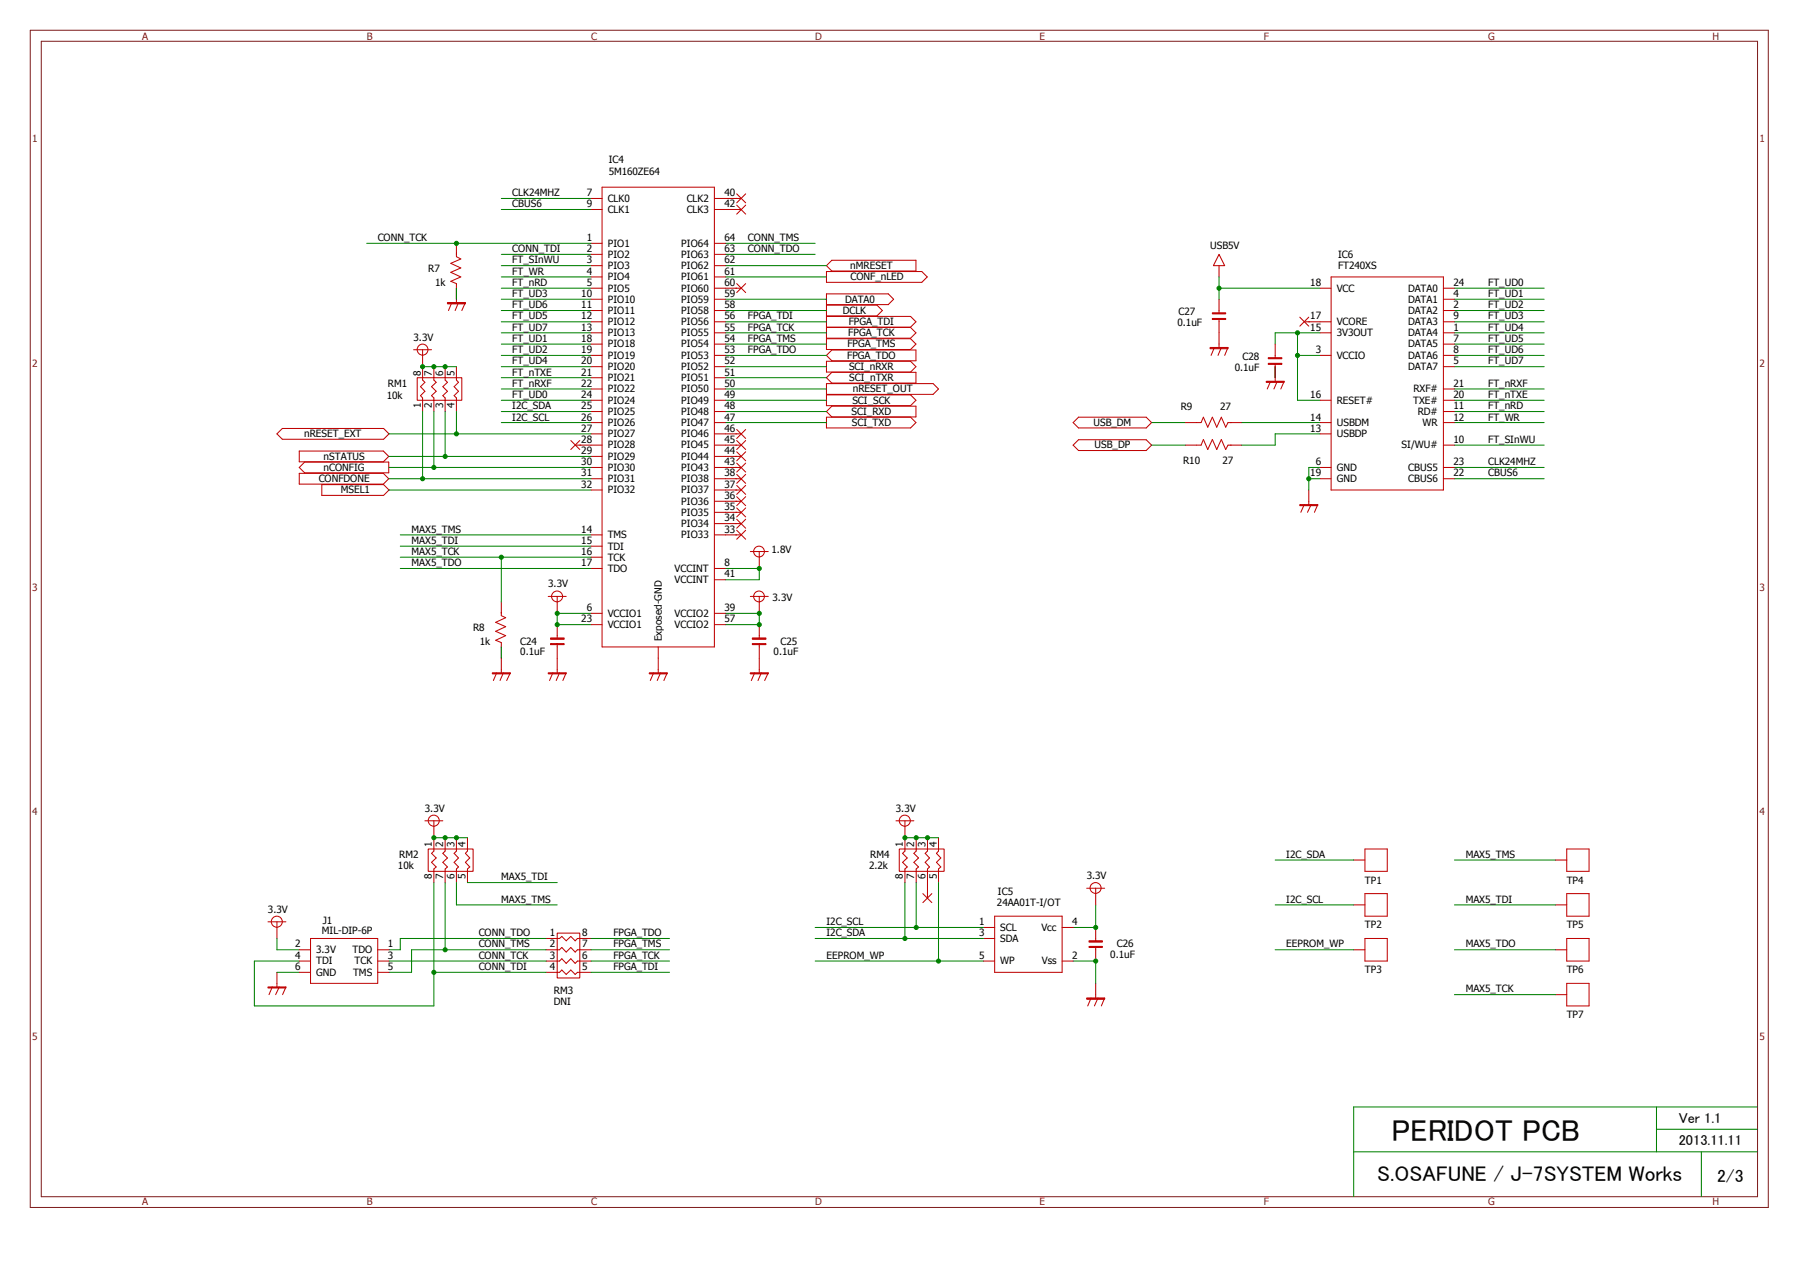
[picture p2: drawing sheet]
<svg xmlns="http://www.w3.org/2000/svg" width="297mm" height="210mm" viewBox="0 0 297 210" stroke-linecap="round" stroke-linejoin="round" font-family="sans-serif">
<path d="M5 5h286.9v194.3h-286.9zM6.8 6.8h283.4v190.8h-283.4z" fill="none" stroke="#802020" stroke-width=".17"/>
<g fill="none" stroke="#008000" stroke-width=".17">
<path d="M82.8 32.8h14.8M82.8 34.6h14.8M60.5 40.2h37.1M75.4 47.6v1.8M82.8 42h14.8M82.8 43.9h14.8M82.8 45.7h14.8M82.8 47.6h14.8M82.8 49.4h14.8M82.8 51.3h14.8M82.8 53.1h14.8M82.8 54.9h14.8"/>
<path d="M82.8 56.8h14.8M82.8 58.7h14.8M119.8 42h14.8M119.8 43.9h16.6M119.8 45.7h16.6M119.8 49.4h16.6M119.8 51.3h16.6M119.8 53.1h16.6M119.8 54.9h16.6M119.8 56.8h16.6M119.8 58.7h16.6M119.8 40.2h14.8"/>
<path d="M201.3 47.6h16.6M201.3 45.7v3.7M214.2 58.7h3.7M214.2 54.9v11.2h3.7M217.9 54.9h-7.4v1.9M240.1 47.6h14.8M240.1 49.4h14.8M240.1 51.3h14.8M240.1 53.1h14.8M240.1 54.9h14.8M240.1 56.8h14.8M240.1 58.7h14.8"/>
<path d="M64.2 71.6h33.4M64.2 77.2h33.4M64.2 79h33.4M64.2 75.4h33.4M69.8 60.5h5.6M69.8 67.9v11.1M71.6 67.9v9.3M73.5 67.9v7.5M75.4 67.9v3.7M82.8 60.5h14.8M82.8 62.4h14.8M82.8 64.2h14.8"/>
<path d="M82.8 66.1h14.8M82.8 67.9h14.8M82.8 69.8h14.8M119.8 60.5h16.6M119.8 62.4h16.6M119.8 64.2h16.6M119.8 66.1h16.6M119.8 67.9h16.6M119.8 69.8h16.6M190.2 69.8h5.5M190.2 73.5h5.5M204.9 69.8h13"/>
<path d="M210.5 60.5v1.9M216.1 79h1.8M217.9 71.6h-7.4v1.9h-5.6M217.9 77.2h-1.8v3.7M240.1 60.5h14.8M240.1 64.2h14.8M240.1 66.1h14.8M240.1 67.9h14.8M240.1 69.8h14.8M240.1 77.2h14.8M240.1 79h14.8M240.1 73.5h14.8"/>
<path d="M64.2 80.9h33.4M66.1 93.9h31.5M66.1 88.3h31.5M66.1 90.2h31.5M66.1 92h31.5M82.8 92v7.4M119.8 93.9h5.5v1.8h-5.5M82.8 106.8v1.9M97.6 101.3h-5.6v1.8h5.6M119.8 101.3h5.5v1.8h-5.5M71.6 138.3h5.6M149.4 138.3h5.5"/>
<path d="M45.7 154.9v1.9h3.7M64.2 158.7h26M71.6 145.7v20.4h-29.6v-7.4h7.4M73.5 145.7v11.1M75.4 145.7v3.7h16.6M77.2 145.7h14.8M90.2 156.8h-22.3v3.7h-3.7M90.2 154.9h-24.1v1.9h-1.9M97.6 158.7h12.9M97.6 154.9h12.9M97.6 156.8h12.9M134.6 158.7h27.7"/>
<path d="M134.6 154.9h27.7M134.6 153.1h27.7M149.4 145.7v9.2M151.3 145.7v7.4M154.9 145.7v13M177.2 158.7h3.7v3.6M180.9 149.4v3.7h-3.7M210.5 156.8h13M210.5 149.4h13M210.5 142h13M240.1 156.8h16.7M240.1 149.4h16.7"/>
<path d="M240.1 142h16.7M45.7 160.5h3.7M71.6 160.5h18.6M97.6 160.5h12.9M240.1 164.2h16.7M223.5 190.2h66.6M273.5 182.8v7.4M273.5 186.4h16.6M280.9 190.2v7.3M290.1 182.8h-66.6v14.7"/>
</g>
<g fill="none" stroke="#c00000" stroke-width=".17">
<path d="M97.6 32.8h1.8M97.6 34.6h1.8M99.4 30.9h18.5v75.9h-18.5zM117.9 32.8h4.5M117.9 34.6h4.5M121.6 32l1.5 1.5M121.6 33.9l1.5 1.4M123.1 32l-1.5 1.5M123.1 33.9l-1.5 1.4M68.3 57.7h2.9M69.8 57.7v5l.3 .4-.7 .7 .7 .8-.7 .7 .4 .4v2.2M74.6 50l-.6 1.3"/>
<path d="M75.4 40.2v2.2l.7 .4-1.7 .7 1.7 .7-1.7 .8 1.7 .7-1.7 .7 1 .4v3.2M75.7 50l-.6 1.3M76.8 50l-.6 1.3M97.6 47.6h1.8M97.6 40.2h1.8M97.6 42h1.8M97.6 43.9h1.8M97.6 45.7h1.8M97.6 49.4h1.8M97.6 51.3h1.8M97.6 53.1h1.8M97.6 54.9h1.8"/>
<path d="M97.6 56.8h1.8M97.6 58.7h1.8M117.9 47.6h4.5M117.9 40.2h1.9M117.9 42h1.9M117.9 43.9h1.9M117.9 45.7h1.9M117.9 49.4h1.9M117.9 51.3h1.9M117.9 53.1h1.9M117.9 54.9h1.9M117.9 56.8h1.9"/>
<path d="M117.9 58.7h1.9M121.6 46.8l1.5 1.5M123.1 46.8l-1.5 1.5M136.4 55.9h13.9l.9 .9-.9 .9h-13.9zM136.4 44.8h15.8l.9 .9-.9 .9h-15.8zM136.4 48.5h10.2l.9 .9-.9 .9h-10.2zM136.4 50.4h8.4l.9 .9-.9 .9h-8.4zM136.4 52.2h13.9l.9 .9-.9 .9h-13.9zM136.4 54.1h13.9l.9 .8-.9 .9h-13.9zM136.4 59.6h13.9l.9 .9-.9 .9h-13.9zM137.3 57.8h13.9v1.8h-13.9l-.9-.9zM137.3 43h13.9v1.7h-13.9l-.9-.8z"/>
<path d="M200.5 57.4l-.6 1.3M201.3 42l.9 1.9h-1.9zM201.3 43.9v1.8M201.3 49.4v2.2M201.3 52.6v4.8M201.6 57.4l-.5 1.3M202.7 57.4l-.5 1.3M210.5 56.8v2.3M210.5 60v2.9M214.6 52.4l1.5 1.4M215.3 53.1h4.5M216.1 52.4l-1.5 1.4"/>
<path d="M217.9 47.6h1.9M217.9 54.9h1.9M217.9 58.7h1.9M219.8 45.7h18.5v35.2h-18.5zM238.3 47.6h1.8M238.3 49.4h1.8M238.3 51.3h1.8M238.3 53.1h1.8M238.3 54.9h1.8M238.3 56.8h1.8M238.3 58.7h1.8M46.6 70.7h16.7l.9 .9-.9 .9h-16.7l-.9-.9z"/>
<path d="M49.4 74.5h13.9l.9 .9-.9 .8h-13.9zM49.4 78.1h13.9l.9 .9-.9 .9h-13.9zM50.3 76.3h13.9v1.8h-13.9l-.9-.9zM68.9 62.4h7.3v3.7h-7.3zM71.6 60.5v2.2l.4 .4-.8 .7 .8 .8-.8 .7 .4 .4v2.2M73.5 60.5v2.2l.4 .4-.8 .7 .8 .8-.8 .7 .4 .4v2.2M75.4 60.5v2.2l.3 .4-.7 .7 .7 .8-.7 .7 .4 .4v2.2M94.2 72.7l1.5 1.5M95 73.5h4.4M95.7 72.7l-1.5 1.5M97.6 79h1.8M97.6 77.2h1.8"/>
<path d="M97.6 75.4h1.8M97.6 71.6h1.8M97.6 64.2h1.8M97.6 60.5h1.8M97.6 62.4h1.8M97.6 66.1h1.8M97.6 67.9h1.8M97.6 69.8h1.8M117.9 73.5h4.5M117.9 79h4.5M117.9 77.2h4.5M117.9 75.4h4.5"/>
<path d="M117.9 71.6h4.5M117.9 64.2h1.9M117.9 60.5h1.9M117.9 62.4h1.9M117.9 66.1h1.9M117.9 67.9h1.9M117.9 69.8h1.9M121.6 78.3l1.5 1.5M121.6 76.5l1.5 1.4M121.6 74.6l1.5 1.5M121.6 72.7l1.5 1.5M121.6 70.9l1.5 1.5"/>
<path d="M123.1 78.3l-1.5 1.5M123.1 76.5l-1.5 1.4M123.1 74.6l-1.5 1.5M123.1 72.7l-1.5 1.5M123.1 70.9l-1.5 1.5M136.4 63.3h17.7l.8 .9-.8 .9h-17.7zM136.4 65.2h13.9l.9 .9-.9 .9h-13.9zM136.4 68.9h13.9l.9 .9-.9 .9h-13.9zM137.3 61.5h13.9v1.7h-13.9l-.9-.8zM137.3 67.1h13.9v1.7h-13.9l-.9-.9zM178.1 68.9h11.1l.9 .9-.9 .9h-11.1l-.9-.9zM178.1 72.6h11.1l.9 .9-.9 .9h-11.1l-.9-.9z"/>
<path d="M195.7 73.5h2.6l.4-.9 .7 1.6 .8-1.6 .7 1.6 .7-1.6 .8 1.6 .3-.7h2.2M195.7 69.8h2.6l.4-.9 .7 1.6 .8-1.6 .7 1.6 .7-1.6 .8 1.6 .3-.7h2.2M209.8 62.9l-.6 1.3M210.9 62.9l-.6 1.3M212 62.9l-.5 1.3M217.9 79h1.9M217.9 77.2h1.9M217.9 71.6h1.9M217.9 66.1h1.9M217.9 69.8h1.9M238.3 73.5h1.8M238.3 79h1.8"/>
<path d="M238.3 77.2h1.8M238.3 64.2h1.8M238.3 60.5h1.8M238.3 66.1h1.8M238.3 67.9h1.8M238.3 69.8h1.8M53.1 80h10.2l.9 .9-.9 .9h-10.2zM82.8 99.4v2.2l.7 .4-1.7 .7 1.7 .8-1.7 .7 1.7 .7-1.7 .8 1 .4v5M90.5 98.5h3M92 98.5v2.8M97.6 88.3h1.8M97.6 80.9h1.8"/>
<path d="M97.6 93.9h1.8M97.6 90.2h1.8M97.6 92h1.8M117.9 88.3h4.5M117.9 86.4h4.5M117.9 84.6h4.5M117.9 82.8h4.5M117.9 80.9h4.5M117.9 93.9h1.9M117.9 95.7h1.9M121.6 87.5l1.5 1.5M121.6 85.7l1.5 1.5"/>
<path d="M121.6 83.9l1.5 1.4M121.6 82l1.5 1.5M121.6 80.1l1.5 1.5M123.1 87.5l-1.5 1.5M123.1 85.7l-1.5 1.5M123.1 83.9l-1.5 1.4M123.1 82l-1.5 1.5M123.1 80.1l-1.5 1.5M123.9 98.5h2.9M123.9 91.1h2.9M125.3 91.1v2.8M125.3 98.5v2.8"/>
<path d="M215.3 83.3l-.5 1.3M216.1 80.9v2.4M216.5 83.3l-.6 1.3M217.6 83.3l-.6 1.3M82 111.1l-.6 1.3M83.1 111.1l-.6 1.3M84.2 111.1l-.5 1.3M91.3 111.1l-.6 1.3M92 103.1v2.2M92 106.3v4.8M92.4 111.1l-.6 1.3M93.5 111.1l-.6 1.3"/>
<path d="M97.6 103.1h1.8M97.6 101.3h1.8M107.9 111.1l-.5 1.3M108.7 106.8v4.3M109.1 111.1l-.6 1.3M110.2 111.1l-.6 1.3M117.9 103.1h1.9M117.9 101.3h1.9M124.6 111.1l-.6 1.3M125.3 103.1v2.2M125.3 106.3v4.8M125.7 111.1l-.6 1.3"/>
<path d="M126.8 111.1l-.6 1.3M70.1 135.5h3M71.6 135.5v5l-.4 .4 .8 .7-.8 .8 .8 .7-.4 .4v2.2M73.5 138.3v2.2l-.4 .4 .8 .7-.8 .8 .8 .7-.4 .4v2.2M75.4 138.3v2.2l-.4 .4 .7 .7-.7 .8 .7 .7-.3 .4v2.2M77.2 138.3v2.2l-.4 .4 .8 .7-.8 .8 .8 .7-.4 .4v2.2M147.9 135.5h3M149.4 135.5v5l-.4 .4 .8 .7-.8 .8 .8 .7-.4 .4v2.2M151.3 138.3v2.2l-.4 .4 .7 .7-.7 .8 .7 .7-.3 .4v2.2M153.1 138.3v2.2l-.4 .4 .8 .7-.8 .8 .8 .7-.4 .4v4.8M154.9 138.3v2.2l-.3 .4 .7 .7-.7 .8 .7 .7-.4 .4v2.2M44.2 152.2h3"/>
<path d="M45.7 152.2v2.7M49.4 156.8h1.9M49.4 158.7h1.9M51.3 154.9h11.1v7.4h-11.1zM62.4 156.8h1.8M62.4 158.7h1.8M70.7 140.2h7.4v3.6h-7.4zM90.2 154.9h2.2l.4-.3 .7 .7 .7-.7 .8 .7 .3-.4h2.3M90.2 156.8h2.2l.4-.4 .7 .8 .7-.8 .8 .8 .3-.4h2.3M90.2 158.7h2.2l.4-.4 .7 .7 .7-.7 .8 .7 .3-.3h2.3M92 154.1h3.7v7.4h-3.7zM148.5 140.2h7.4v3.6h-7.4z"/>
<path d="M152.4 147.5l1.4 1.5M153.8 147.5l-1.4 1.5M162.3 154.9h1.9M162.3 158.7h1.9M162.3 153.1h1.9M164.2 151.3h11.1v9.2h-11.1zM175.3 158.7h1.9M175.3 153.1h1.9M179.4 146.6h3M180.9 146.6v2.8M180.9 153.1v2.2M180.9 156.3v2.4"/>
<path d="M223.5 156.8h1.8M223.5 142h1.8M223.5 149.4h1.8M225.3 154.9h3.7v3.8h-3.7zM225.3 140.2h3.7v3.6h-3.7zM225.3 147.5h3.7v3.8h-3.7zM256.8 156.8h1.9M256.8 142h1.9M256.8 149.4h1.9M258.7 154.9h3.6v3.8h-3.6zM258.7 140.2h3.6v3.6h-3.6zM258.7 147.5h3.6v3.8h-3.6z"/>
<path d="M45 162.9l-.6 1.3M45.7 160.5v2.4M46.1 162.9l-.6 1.3M47.2 162.9l-.5 1.3M49.4 160.5h1.9M62.4 160.5h1.8M90.2 160.5h2.2l.4-.4 .7 .8 .7-.8 .8 .8 .3-.4h2.3M180.1 164.8l-.5 1.3M180.9 162.3v2.5M181.3 164.8l-.6 1.3M182.4 164.8l-.6 1.3M256.8 164.2h1.9"/>
<path d="M258.7 162.3h3.6v3.8h-3.6z"/>
<circle cx="69.8" cy="57.7" r=".9"/>
<circle cx="92" cy="98.5" r=".9"/>
<circle cx="125.3" cy="91.1" r=".89"/>
<circle cx="125.3" cy="98.5" r=".89"/>
<circle cx="71.6" cy="135.5" r=".91"/>
<circle cx="149.4" cy="135.5" r=".91"/>
<circle cx="45.7" cy="152.2" r=".91"/>
<circle cx="180.9" cy="146.6" r=".9"/>
</g>
<g fill="#c00000" stroke="#c00000" stroke-width=".17">
<path d="M107.2 111.1h3v.2h-3z"/>
<path d="M90.9 105.3h2.2v.2h-2.2z"/>
<path d="M90.9 106.3h2.2v.1h-2.2z"/>
<path d="M90.5 111.1h3v.2h-3z"/>
<path d="M124.2 105.3h2.2v.2h-2.2z"/>
<path d="M124.2 106.3h2.2v.1h-2.2z"/>
<path d="M81.3 111.1h2.9v.2h-2.9z"/>
<path d="M123.9 111.1h2.9v.2h-2.9z"/>
<path d="M73.9 50h2.9v.2h-2.9z"/>
<path d="M214.6 83.3h3v.2h-3z"/>
<path d="M209 62.9h3v.2h-3z"/>
<path d="M209.4 59.1h2.2v.1h-2.2z"/>
<path d="M209.4 60h2.2v.2h-2.2z"/>
<path d="M200.2 51.6h2.2v.2h-2.2z"/>
<path d="M200.2 52.6h2.2v.1h-2.2z"/>
<path d="M199.8 57.4h2.9v.2h-2.9z"/>
<path d="M44.2 162.9h3v.2h-3z"/>
<path d="M179.8 155.3h2.2v.2h-2.2z"/>
<path d="M179.8 156.3h2.2v.1h-2.2z"/>
<path d="M179.4 164.8h3v.2h-3z"/>
</g>
<g fill="#008000" stroke="#008000" stroke-width=".17">
<circle cx="92" cy="101.3" r=".34"/>
<circle cx="92" cy="103.1" r=".34"/>
<circle cx="125.3" cy="101.3" r=".34"/>
<circle cx="125.3" cy="103.1" r=".34"/>
<circle cx="125.3" cy="93.9" r=".34"/>
<circle cx="82.8" cy="92" r=".34"/>
<circle cx="69.8" cy="60.5" r=".34"/>
<circle cx="71.6" cy="60.5" r=".34"/>
<circle cx="73.5" cy="60.5" r=".34"/>
<circle cx="69.8" cy="79" r=".34"/>
<circle cx="71.6" cy="77.2" r=".34"/>
<circle cx="73.5" cy="75.4" r=".34"/>
<circle cx="75.4" cy="71.6" r=".34"/>
<circle cx="75.4" cy="40.2" r=".34"/>
<circle cx="216.1" cy="79" r=".34"/>
<circle cx="214.2" cy="54.9" r=".34"/>
<circle cx="214.2" cy="58.7" r=".34"/>
<circle cx="201.3" cy="47.6" r=".34"/>
<circle cx="71.6" cy="160.5" r=".34"/>
<circle cx="73.5" cy="156.8" r=".34"/>
<circle cx="71.6" cy="138.3" r=".34"/>
<circle cx="73.5" cy="138.3" r=".34"/>
<circle cx="75.4" cy="138.3" r=".34"/>
<circle cx="180.9" cy="153.1" r=".34"/>
<circle cx="180.9" cy="158.7" r=".34"/>
<circle cx="154.9" cy="158.7" r=".34"/>
<circle cx="151.3" cy="153.1" r=".34"/>
<circle cx="149.4" cy="154.9" r=".34"/>
<circle cx="149.4" cy="138.3" r=".34"/>
<circle cx="151.3" cy="138.3" r=".34"/>
<circle cx="153.1" cy="138.3" r=".34"/>
</g>
<text font-size="5" x="229.8" y="188.3">PERIDOT PCB</text>
<text font-size="3.5" x="227.4" y="195">S.OSAFUNE / J-7SYSTEM Works</text>
<text font-size="2.9" x="283.5" y="195.1">2/3</text>
<g font-size="2.4">
<text x="277.2" y="185.4">Ver 1.1</text>
<text x="277.2" y="189.1">2013.11.11</text>
</g>
<g font-size="1.7" fill="#802020">
<text x="23.5" y="6.6">A</text>
<text x="60.5" y="6.6">B</text>
<text x="97.6" y="6.6">C</text>
<text x="134.6" y="6.6">D</text>
<text x="171.6" y="6.6">E</text>
<text x="208.7" y="6.6">F</text>
<text x="245.7" y="6.6">G</text>
<text x="282.7" y="6.6">H</text>
<text x="5.3" y="23.5">1</text>
<text x="290.5" y="23.5">1</text>
<text x="5.3" y="60.5">2</text>
<text x="290.5" y="60.5">2</text>
<text x="5.3" y="97.6">3</text>
<text x="290.5" y="97.6">3</text>
<text x="5.3" y="134.6">4</text>
<text x="290.5" y="134.6">4</text>
<text x="5.3" y="171.6">5</text>
<text x="290.5" y="171.6">5</text>
<text x="23.5" y="199">A</text>
<text x="60.5" y="199">B</text>
<text x="97.6" y="199">C</text>
<text x="134.6" y="199">D</text>
<text x="171.6" y="199">E</text>
<text x="208.7" y="199">F</text>
<text x="245.7" y="199">G</text>
<text x="282.7" y="199">H</text>
</g>
<g font-size="1.7">
<text x="100.5" y="28.9">5M160ZE64</text>
<text x="100.5" y="26.8">IC4</text>
<text x="84.6" y="32.4">CLK24MHZ</text>
<text x="84.6" y="34.2">CBUS6</text>
<text x="96.9" y="32.4">7</text>
<text x="96.9" y="34.2">9</text>
<text x="100.3" y="33.3">CLK0</text>
<text x="100.3" y="35.1">CLK1</text>
<text x="113.4" y="33.3">CLK2</text>
<text x="113.4" y="35.1">CLK3</text>
<text x="119.6" y="32.4">40</text>
<text x="119.6" y="34.2">42</text>
<text x="62.4" y="39.8">CONN_TCK</text>
<text x="84.6" y="41.7">CONN_TDI</text>
<text x="96.9" y="39.8">1</text>
<text x="96.9" y="41.7">2</text>
<text x="100.3" y="40.7">PIO1</text>
<text x="112.5" y="40.7">PIO64</text>
<text x="119.6" y="39.8">64</text>
<text x="119.6" y="41.7">63</text>
<text x="123.5" y="39.8">CONN_TMS</text>
<text x="123.5" y="41.7">CONN_TDO</text>
<text x="199.8" y="41.1">USB5V</text>
<text x="70.7" y="45">R7</text>
<text x="71.8" y="47.2">1k</text>
<text x="84.6" y="45.3">FT_WR</text>
<text x="84.6" y="43.5">FT_SInWU</text>
<text x="84.6" y="47.2">FT_nRD</text>
<text x="96.9" y="43.5">3</text>
<text x="96.9" y="45.3">4</text>
<text x="96.9" y="47.2">5</text>
<text x="100.3" y="42.5">PIO2</text>
<text x="100.3" y="44.4">PIO3</text>
<text x="100.3" y="46.3">PIO4</text>
<text x="112.5" y="42.5">PIO63</text>
<text x="112.5" y="44.4">PIO62</text>
<text x="112.5" y="46.3">PIO61</text>
<text x="119.6" y="43.5">62</text>
<text x="119.6" y="45.3">61</text>
<text x="119.6" y="47.2">60</text>
<text x="140.4" y="44.4">nMRESET</text>
<text x="140.4" y="46.3">CONF_nLED</text>
<text x="216.3" y="47.2">18</text>
<text x="220.9" y="44.4">FT240XS</text>
<text x="220.9" y="42.5">IC6</text>
<text x="239.9" y="47.2">24</text>
<text x="245.7" y="47.2">FT_UD0</text>
<text x="84.6" y="49.1">FT_UD3</text>
<text x="84.6" y="50.9">FT_UD6</text>
<text x="84.6" y="52.7">FT_UD5</text>
<text x="96" y="49.1">10</text>
<text x="96" y="50.9">11</text>
<text x="96" y="52.7">12</text>
<text x="100.3" y="48.1">PIO5</text>
<text x="100.3" y="50">PIO10</text>
<text x="100.3" y="51.8">PIO11</text>
<text x="100.3" y="53.7">PIO12</text>
<text x="112.5" y="48.1">PIO60</text>
<text x="112.5" y="50">PIO59</text>
<text x="112.5" y="51.8">PIO58</text>
<text x="112.5" y="53.7">PIO56</text>
<text x="119.6" y="49.1">59</text>
<text x="119.6" y="50.9">58</text>
<text x="119.6" y="52.7">56</text>
<text x="123.5" y="52.7">FPGA_TDI</text>
<text x="139.1" y="51.8">DCLK</text>
<text x="139.5" y="50">DATA0</text>
<text x="140.1" y="53.7">FPGA_TDI</text>
<text x="194.4" y="53.8">0.1uF</text>
<text x="194.6" y="52">C27</text>
<text x="216.3" y="52.7">17</text>
<text x="220.7" y="48.1">VCC</text>
<text x="220.7" y="53.7">VCORE</text>
<text x="232.5" y="48.1">DATA0</text>
<text x="232.5" y="50">DATA1</text>
<text x="232.5" y="51.8">DATA2</text>
<text x="232.5" y="53.7">DATA3</text>
<text x="239.9" y="49.1">4</text>
<text x="239.9" y="50.9">2</text>
<text x="239.9" y="52.7">9</text>
<text x="245.7" y="49.1">FT_UD1</text>
<text x="245.7" y="50.9">FT_UD2</text>
<text x="245.7" y="52.7">FT_UD3</text>
<text x="68.3" y="56.3">3.3V</text>
<text x="84.6" y="54.6">FT_UD7</text>
<text x="84.6" y="56.4">FT_UD1</text>
<text x="84.6" y="58.3">FT_UD2</text>
<text x="96" y="54.6">13</text>
<text x="96" y="56.4">18</text>
<text x="96" y="58.3">19</text>
<text x="100.3" y="55.5">PIO13</text>
<text x="100.3" y="57.4">PIO18</text>
<text x="100.3" y="59.2">PIO19</text>
<text x="112.5" y="55.5">PIO55</text>
<text x="112.5" y="57.4">PIO54</text>
<text x="112.5" y="59.2">PIO53</text>
<text x="119.6" y="54.6">55</text>
<text x="119.6" y="56.4">54</text>
<text x="119.6" y="58.3">53</text>
<text x="123.5" y="54.6">FPGA_TCK</text>
<text x="123.5" y="56.4">FPGA_TMS</text>
<text x="123.5" y="58.3">FPGA_TDO</text>
<text x="139.9" y="59.2">FPGA_TDO</text>
<text x="139.9" y="57.4">FPGA_TMS</text>
<text x="140" y="55.5">FPGA_TCK</text>
<text x="205.1" y="59.4">C28</text>
<text x="216.3" y="54.6">15</text>
<text x="217.2" y="58.3">3</text>
<text x="220.7" y="55.5">3V3OUT</text>
<text x="220.7" y="59.2">VCCIO</text>
<text x="232.5" y="55.5">DATA4</text>
<text x="232.5" y="57.4">DATA5</text>
<text x="232.5" y="59.2">DATA6</text>
<text x="239.9" y="54.6">1</text>
<text x="239.9" y="56.4">7</text>
<text x="239.9" y="58.3">8</text>
<text x="245.7" y="54.6">FT_UD4</text>
<text x="245.7" y="56.4">FT_UD5</text>
<text x="245.7" y="58.3">FT_UD6</text>
<text x="63.8" y="65.9">10k</text>
<text x="64.1" y="63.8">RM1</text>
<text x="69.5" y="62" transform="rotate(-90 69.5 62)">8</text>
<text x="71.3" y="62" transform="rotate(-90 71.3 62)">7</text>
<text x="73.2" y="62" transform="rotate(-90 73.2 62)">6</text>
<text x="75" y="62" transform="rotate(-90 75 62)">5</text>
<text x="84.6" y="60.2">FT_UD4</text>
<text x="84.6" y="62">FT_nTXE</text>
<text x="84.6" y="63.8">FT_nRXF</text>
<text x="84.6" y="65.7">FT_UD0</text>
<text x="96" y="60.2">20</text>
<text x="96" y="62">21</text>
<text x="96" y="63.8">22</text>
<text x="96" y="65.7">24</text>
<text x="100.3" y="61.1">PIO20</text>
<text x="100.3" y="62.9">PIO21</text>
<text x="100.3" y="64.8">PIO22</text>
<text x="112.5" y="64.8">PIO50</text>
<text x="112.5" y="61.1">PIO52</text>
<text x="112.5" y="62.9">PIO51</text>
<text x="119.6" y="63.8">50</text>
<text x="119.6" y="60.2">52</text>
<text x="119.6" y="62">51</text>
<text x="119.6" y="65.7">49</text>
<text x="140.2" y="61.1">SCI_nRXR</text>
<text x="140.2" y="62.9">SCI_nTXR</text>
<text x="140.8" y="64.8">nRESET_OUT</text>
<text x="203.8" y="61.3">0.1uF</text>
<text x="216.3" y="65.7">16</text>
<text x="232.5" y="61.1">DATA7</text>
<text x="233.3" y="64.8">RXF#</text>
<text x="239.9" y="60.2">5</text>
<text x="239.9" y="63.8">21</text>
<text x="239.9" y="65.7">20</text>
<text x="245.7" y="60.2">FT_UD7</text>
<text x="245.7" y="65.7">FT_nTXE</text>
<text x="245.7" y="63.8">FT_nRXF</text>
<text x="69.5" y="67.4" transform="rotate(-90 69.5 67.4)">1</text>
<text x="71.3" y="67.4" transform="rotate(-90 71.3 67.4)">2</text>
<text x="73.2" y="67.4" transform="rotate(-90 73.2 67.4)">3</text>
<text x="75" y="67.4" transform="rotate(-90 75 67.4)">4</text>
<text x="84.6" y="67.6">I2C_SDA</text>
<text x="84.6" y="69.4">I2C_SCL</text>
<text x="96" y="67.6">25</text>
<text x="96" y="69.4">26</text>
<text x="96" y="71.2">27</text>
<text x="100.3" y="66.6">PIO24</text>
<text x="100.3" y="68.5">PIO25</text>
<text x="100.3" y="70.4">PIO26</text>
<text x="112.5" y="70.4">PIO47</text>
<text x="112.5" y="68.5">PIO48</text>
<text x="112.5" y="66.6">PIO49</text>
<text x="119.6" y="71.2">46</text>
<text x="119.6" y="69.4">47</text>
<text x="119.6" y="67.6">48</text>
<text x="140.6" y="68.5">SCI_RXD</text>
<text x="140.6" y="70.4">SCI_TXD</text>
<text x="140.7" y="66.6">SCI_SCK</text>
<text x="180.5" y="70.4">USB_DM</text>
<text x="194.9" y="67.7">R9</text>
<text x="201.4" y="67.7">27</text>
<text x="216.3" y="69.4">14</text>
<text x="216.3" y="71.2">13</text>
<text x="220.7" y="70.4">USBDM</text>
<text x="220.7" y="66.6">RESET#</text>
<text x="233.3" y="66.6">TXE#</text>
<text x="234.1" y="68.5">RD#</text>
<text x="234.9" y="70.4">WR</text>
<text x="239.9" y="67.6">11</text>
<text x="239.9" y="69.4">12</text>
<text x="245.7" y="67.6">FT_nRD</text>
<text x="245.7" y="69.4">FT_WR</text>
<text x="50.2" y="72.2">nRESET_EXT</text>
<text x="53.4" y="75.9">nSTATUS</text>
<text x="53.4" y="77.7">nCONFIG</text>
<text x="96" y="73.1">28</text>
<text x="96" y="75">29</text>
<text x="96" y="76.8">30</text>
<text x="100.3" y="72.2">PIO27</text>
<text x="100.3" y="74">PIO28</text>
<text x="100.3" y="75.9">PIO29</text>
<text x="100.3" y="77.7">PIO30</text>
<text x="112.5" y="77.7">PIO43</text>
<text x="112.5" y="75.9">PIO44</text>
<text x="112.5" y="74">PIO45</text>
<text x="112.5" y="72.2">PIO46</text>
<text x="119.6" y="76.8">43</text>
<text x="119.6" y="75">44</text>
<text x="119.6" y="73.1">45</text>
<text x="180.7" y="74">USB_DP</text>
<text x="195.3" y="76.6">R10</text>
<text x="201.8" y="76.6">27</text>
<text x="217.2" y="76.8">6</text>
<text x="220.7" y="77.7">GND</text>
<text x="220.7" y="72.2">USBDP</text>
<text x="231.4" y="74">SI/WU#</text>
<text x="232.5" y="77.7">CBUS5</text>
<text x="239.9" y="73.1">10</text>
<text x="239.9" y="76.8">23</text>
<text x="245.7" y="76.8">CLK24MHZ</text>
<text x="245.7" y="73.1">FT_SInWU</text>
<text x="52.6" y="79.6">CONFDONE</text>
<text x="56.3" y="81.4">MSEL1</text>
<text x="96" y="78.7">31</text>
<text x="96" y="80.5">32</text>
<text x="100.3" y="79.6">PIO31</text>
<text x="100.3" y="81.4">PIO32</text>
<text x="112.5" y="83.3">PIO36</text>
<text x="112.5" y="81.4">PIO37</text>
<text x="112.5" y="79.6">PIO38</text>
<text x="119.6" y="82.4">36</text>
<text x="119.6" y="80.5">37</text>
<text x="119.6" y="78.7">38</text>
<text x="216.3" y="78.7">19</text>
<text x="220.7" y="79.6">GND</text>
<text x="232.5" y="79.6">CBUS6</text>
<text x="239.9" y="78.7">22</text>
<text x="245.7" y="78.7">CBUS6</text>
<text x="67.9" y="87.9">MAX5_TMS</text>
<text x="67.9" y="89.8">MAX5_TDI</text>
<text x="96" y="87.9">14</text>
<text x="96" y="89.8">15</text>
<text x="100.3" y="88.9">TMS</text>
<text x="112.5" y="88.9">PIO33</text>
<text x="112.5" y="87">PIO34</text>
<text x="112.5" y="85.1">PIO35</text>
<text x="119.6" y="87.9">33</text>
<text x="119.6" y="86.1">34</text>
<text x="119.6" y="84.2">35</text>
<text x="67.9" y="91.7">MAX5_TCK</text>
<text x="67.9" y="93.5">MAX5_TDO</text>
<text x="96" y="91.7">16</text>
<text x="96" y="93.5">17</text>
<text x="100.3" y="90.7">TDI</text>
<text x="100.3" y="92.5">TCK</text>
<text x="100.3" y="94.4">TDO</text>
<text x="111.4" y="94.4">VCCINT</text>
<text x="119.6" y="93.5">8</text>
<text x="119.6" y="95.3">41</text>
<text x="127.4" y="91.3">1.8V</text>
<text x="90.5" y="97">3.3V</text>
<text x="96.9" y="100.9">6</text>
<text x="100.3" y="101.8">VCCIO1</text>
<text x="111.4" y="96.3">VCCINT</text>
<text x="111.4" y="101.8">VCCIO2</text>
<text x="119.6" y="100.9">39</text>
<text x="127.6" y="99.2">3.3V</text>
<text x="78.1" y="104.2">R8</text>
<text x="79.2" y="106.4">1k</text>
<text x="85.9" y="106.4">C24</text>
<text x="96" y="102.7">23</text>
<text x="100.3" y="103.7">VCCIO1</text>
<text x="109.3" y="105.9" transform="rotate(-90 109.3 105.9)">Exposed-GND</text>
<text x="111.4" y="103.7">VCCIO2</text>
<text x="119.6" y="102.7">57</text>
<text x="128.9" y="106.4">C25</text>
<text x="85.9" y="108.1">0.1uF</text>
<text x="127.7" y="108.1">0.1uF</text>
<text x="70.1" y="134">3.3V</text>
<text x="147.9" y="134">3.3V</text>
<text x="65.7" y="143.5">10k</text>
<text x="65.9" y="141.6">RM2</text>
<text x="71.3" y="139.8" transform="rotate(-90 71.3 139.8)">1</text>
<text x="73.2" y="139.8" transform="rotate(-90 73.2 139.8)">2</text>
<text x="75" y="139.8" transform="rotate(-90 75 139.8)">3</text>
<text x="76.9" y="139.8" transform="rotate(-90 76.9 139.8)">4</text>
<text x="143.5" y="143.5">2.2k</text>
<text x="143.7" y="141.6">RM4</text>
<text x="149.1" y="139.8" transform="rotate(-90 149.1 139.8)">1</text>
<text x="150.9" y="139.8" transform="rotate(-90 150.9 139.8)">2</text>
<text x="152.8" y="139.8" transform="rotate(-90 152.8 139.8)">3</text>
<text x="154.6" y="139.8" transform="rotate(-90 154.6 139.8)">4</text>
<text x="212.3" y="141.6">I2C_SDA</text>
<text x="242" y="141.6">MAX5_TMS</text>
<text x="71.3" y="145.1" transform="rotate(-90 71.3 145.1)">8</text>
<text x="73.2" y="145.1" transform="rotate(-90 73.2 145.1)">7</text>
<text x="75" y="145.1" transform="rotate(-90 75 145.1)">6</text>
<text x="76.9" y="145.1" transform="rotate(-90 76.9 145.1)">5</text>
<text x="82.8" y="145.3">MAX5_TDI</text>
<text x="82.8" y="149">MAX5_TMS</text>
<text x="149.1" y="145.1" transform="rotate(-90 149.1 145.1)">8</text>
<text x="150.9" y="145.1" transform="rotate(-90 150.9 145.1)">7</text>
<text x="152.8" y="145.1" transform="rotate(-90 152.8 145.1)">6</text>
<text x="154.6" y="145.1" transform="rotate(-90 154.6 145.1)">5</text>
<text x="164.6" y="149.6">24AA01T-I/OT</text>
<text x="164.8" y="147.7">IC5</text>
<text x="179.4" y="145.2">3.3V</text>
<text x="212.3" y="149">I2C_SCL</text>
<text x="225.3" y="145.9">TP1</text>
<text x="242" y="149">MAX5_TDI</text>
<text x="258.7" y="145.9">TP4</text>
<text x="44.2" y="150.7">3.3V</text>
<text x="53.1" y="154.2">MIL-DIP-6P</text>
<text x="53.3" y="152.6">J1</text>
<text x="79" y="154.6">CONN_TDO</text>
<text x="90.8" y="154.6">1</text>
<text x="96.1" y="154.6">8</text>
<text x="101.3" y="154.6">FPGA_TDO</text>
<text x="136.4" y="152.7">I2C_SCL</text>
<text x="136.4" y="154.6">I2C_SDA</text>
<text x="161.7" y="152.7">1</text>
<text x="161.7" y="154.6">3</text>
<text x="165.1" y="153.7">SCL</text>
<text x="165.1" y="155.5">SDA</text>
<text x="171.9" y="153.7">Vcc</text>
<text x="177" y="152.7">4</text>
<text x="225.3" y="153.3">TP2</text>
<text x="258.7" y="153.3">TP5</text>
<text x="48.7" y="156.4">2</text>
<text x="48.7" y="158.3">4</text>
<text x="48.7" y="160.1">6</text>
<text x="52.2" y="157.4">3.3V</text>
<text x="52.2" y="159.2">TDI</text>
<text x="52.2" y="161.1">GND</text>
<text x="58.2" y="157.4">TDO</text>
<text x="58.3" y="161.1">TMS</text>
<text x="58.5" y="159.2">TCK</text>
<text x="64.1" y="156.4">1</text>
<text x="64.1" y="158.3">3</text>
<text x="64.1" y="160.1">5</text>
<text x="79" y="156.4">CONN_TMS</text>
<text x="79" y="158.3">CONN_TCK</text>
<text x="79" y="160.1">CONN_TDI</text>
<text x="90.8" y="156.4">2</text>
<text x="90.8" y="158.3">3</text>
<text x="90.8" y="160.1">4</text>
<text x="96.1" y="160.1">5</text>
<text x="96.1" y="158.3">6</text>
<text x="96.1" y="156.4">7</text>
<text x="101.3" y="156.4">FPGA_TMS</text>
<text x="101.3" y="158.3">FPGA_TCK</text>
<text x="101.3" y="160.1">FPGA_TDI</text>
<text x="136.4" y="158.3">EEPROM_WP</text>
<text x="161.7" y="158.3">5</text>
<text x="165.1" y="159.2">WP</text>
<text x="172" y="159.2">Vss</text>
<text x="177" y="158.3">2</text>
<text x="183.3" y="158.1">0.1uF</text>
<text x="184.4" y="156.4">C26</text>
<text x="212.3" y="156.4">EEPROM_WP</text>
<text x="225.3" y="160.7">TP3</text>
<text x="242" y="156.4">MAX5_TDO</text>
<text x="258.7" y="160.7">TP6</text>
<text x="91.4" y="165.9">DNI</text>
<text x="91.4" y="164">RM3</text>
<text x="242" y="163.8">MAX5_TCK</text>
<text x="258.7" y="168.1">TP7</text>
</g>
</svg>
